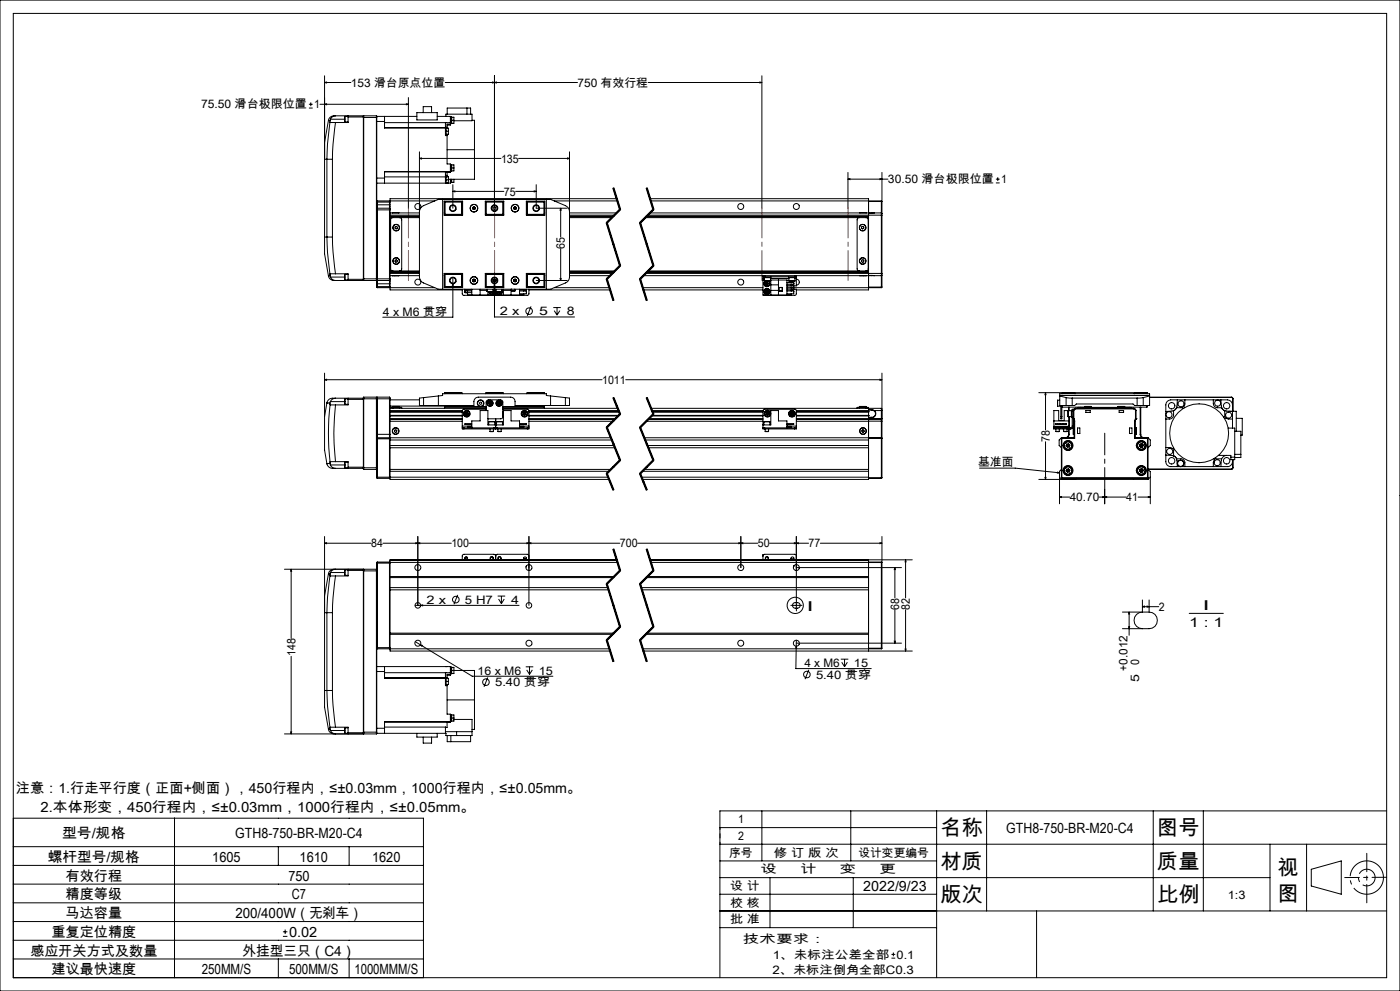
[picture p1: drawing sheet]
<svg xmlns="http://www.w3.org/2000/svg" width="420mm" height="297mm" viewBox="0 0 420 297" stroke-linecap="round" stroke-linejoin="round" font-family="sans-serif">
<g fill="none" stroke="#000" stroke-width=".3">
<path d="M0 0h420v297h-420zM4 4h412v289h-412zM92.7 32.4h1.1M92.7 31.3h1.1M93.2 30.7v1.1M96 31.3h26.5M97.4 24.7l.6-.1v.3zM97.4 22.7v48.3M97.4 24.7h7.9M97.4 31.3l.6-.2v.3zM98.5 36.1l-1.1 6.6v5h.7M98.5 36.1l.5 .1"/>
<path d="M99 36.6l-.8 6.6-.1 4.5M99 36.6l1.6 .1M99 36.2v.4M99.1 35.7l-.1 .5M99.1 35.7h4.3M100.6 34.7h-.3a1.75 1.75 0 0 0-1.8 1.4M100.6 36.7l-.7 6.5-.2 4.5M100.6 34.7l8.4 .1M100.6 34.7l-.8 .2-.7 .8M103.5 34.9v1.6M103.5 34.9h.9M103.5 36.5h.9"/>
<path d="M104.4 34.7v.4M104.4 35.1v1.6h-3.8M104.4 35.1h4.6M109 34.8v.4M109 35.2v48.4M109 35.2h4M109.1 34.7v49.4M109.1 34.7h3.8M109.1 34.7l-.1 .1M112.9 34.7v49.4M112.9 34.7l.1 .5M113 35.2v48.8"/>
<path d="M113 34.9h12.1M113 36.4h2.4M115.4 34.9v1.5M115.4 36.4v2h18.2M115.4 38.2h18.2M115.4 36.8h19.7M121.9 31.1l.6 .2-.6 .1zM122.5 29.2v33.2M125.1 33.8h6.1v2.1h-6.1zM127 33.8v-1.8h2.5v1.8M131.2 34.9h3.9v2.6h-1M133.6 24.7h39.6"/>
<path d="M133.6 38.4v.9M133.6 38.3h.2v2h-.2M133.6 39.3v1.3h.5M133.6 39.3h.1M133.6 38.2v.2M133.6 36.8h.1M133.6 36.8v1.3M133.6 34.9l.2-.7h7.8v2h-5.4M133.6 39.3h.9M133.6 38.1v.1M133.6 38.1h.5M133.8 38.4h.7v.9"/>
<path d="M134.1 38.1v.3M134.2 34.2v-1.8h7v1.8M134.5 39.3v.9h-.7M135.1 37.2h-1v.9M135.1 35.1h1.1v1M135.1 36.1h1.1M135.3 35.1v2M135.5 35.1v1.9l-.4 .1M136.2 36.1v.9h-.7M140.1 32.4v1.8M141.6 36.1h.7v8.8M147.7 24.6l.6 .1-.6 .2z"/>
<path d="M148.3 24.7l.6-.1v.3zM148.3 22.7v39.7M194.5 24.7h34.1M228 24.6l.6 .1-.6 .2zM228.6 22.7v39.7M98.1 47.7h1.6M98.1 47.7v23.3M99.7 47.7v23.3M113 53.4h2.4M115.4 53.4v1.5M115.4 53h18.2M125.8 47.5l.6-.2v.4z"/>
<path d="M125.8 45.5l.1 37.9 .8 1.2 4.8 2.1h33.7l5.1-2.3 .6-1.4v-37.5M125.8 47.5h24.5M132.8 59.8v26.9M133.6 51.5h.1M133.6 51.5v1.1M133.6 53v1.9M133.6 52.9l.9 .1v.9M133.6 52.6v.4M133.6 52.6h.5M133.6 53.9h.9M133.8 52.9v2M134.1 40.2v.4"/>
<path d="M134.1 52.6v.4M134.1 40.6v8.5h1v2.4h-19.7M134.1 54.8v.1M134.1 44.9h8.2M134.5 53.9v.9h-.7M135.1 51.4h-19.7v2M135.1 49.3l.4 .1v1.9h-.4M135.1 51.6h-1v1M135.1 53.7v1.2h-22.1M135.1 50.3h1.1M135.3 49.3v2M135.3 53.7v1"/>
<path d="M135.5 49.4h.7v.9M135.5 53.7v1M135.9 57.4l.6-.2v.3zM135.9 55.3v7.1M135.9 57.4h15.3M136.2 50.3v.9h-.7M136.2 53.7v.9l-1.1 .1M142.3 44.9v8.8h-7.8M154.7 57.4h6.2M155.6 47.5h15.3M160.3 57.2l.6 .2-.6 .1zM160.9 55.3v7.1h9.3"/>
<path d="M163.9 59.8v26.9M170.3 47.3l.6 .2-.6 .2zM183.8 56.4l2 6.4M184 56.4l2 6.4-4 4 4 12.8-4 4 2 6.4M184.2 56.3l1 3.2M185 59.5h-68v3M185.2 59.5l1 3.2zM193.8 56.4l2 6.4M194 56.4l2 6.4-4 4 4 12.8-4 4 2 6.4M194.2 56.3l2 6.4M195 59.5h65.6v5M254.4 53.7l.6-.2v.3z"/>
<path d="M254.4 53.7h12M254.4 51.7v10.7M264 53.5l.6 .2-.6 .1zM264.6 51.7v12.3M298.8 54.8h1.1M298.8 53.7h1.1M299.3 53.1v1.2M97.4 71v5.1l1.1 6.6M97.4 71h.7M98.1 71h1.6M98.1 71l.1 4.6 .8 6.6M99.7 71l.2 4.5 .7 6.6"/>
<path d="M113 60.6h4M113 62.9h4M113 61.4h4M113.2 62.4v21.7M113.2 60.2v2.2M113.2 62.4h3.6M113.2 60.2h3.6M113.2 62.4l-.2 .1M113.2 60.2l-.2 .2M116.8 62.4v21.7M116.8 60.2v2.2M116.8 62.4l.2 .1"/>
<path d="M116.8 60.2l.2 .2M117 62.5v.4M117 62.9v20.7M117 65.2h8.8M117 64.9h8.8M117 63.8h8.8M117 60.2h13.4M117 64.5h8.8M117 64.8h8.8M117.7 63.8h2M117.9 65.2l-.5 .2-.2 .4v14.9l.2 .3 .5 .2M118.5 68l.4-.2 .3 .3v.4l-.4 .1-.3-.2z"/>
<path d="M118.6 78l.4-.1 .2 .2-.1 .4-.4 .1-.2-.3zM119.8 65.2l.5 .2 .2 .4v14.9l-.2 .3-.5 .2M125.8 63.5l.4-1.1 .5-.6 4.8-2h33.7l4.8 2 .5 .6 .4 1.1M133.2 63.8h.1M133.2 60.3h5.6v4.2h-5.6zM133.3 60.6v3.9M133.3 60.6h5.2M133.5 60.4v4M133.5 60.4h5.3M133.5 60.4l-.2 .2M133.5 64.4h5.3M138.5 60.6l.2-.2v4l-.2-.2"/>
<path d="M138.5 64.2h-5.2l.2 .2M138.5 60.6v3.6M141.9 62.6l.3 .2M141.9 62.2v.4M142.2 62l.3 .2M142.2 62l-.3 .2M142.5 62.6l-.3 .2M142.5 62.2v.4M145.6 60.3h5.5v4.2h-5.5zM145.6 60.4h5.5M145.6 64.4h5.5M145.8 60.6v3.6"/>
<path d="M145.8 60.6l-.1-.2v4l.1-.2M145.8 60.6h5M145.8 64.2h5M150.8 60.6l.2-.2v4l-.2-.2M150.8 60.6v3.6M154.2 62.6l.3 .2M154.2 62.2v.4M154.5 62l.3 .2M154.5 62l-.3 .2M154.8 62.6l-.3 .2M154.8 62.2v.4M157.9 60.3h5.5v4.2h-5.5z"/>
<path d="M157.9 60.4h5.3M157.9 64.4h5.3M158.2 60.6v3.6M158.2 60.6l-.2-.2v4l.2-.2M158.2 60.6h5.1M158.2 64.2h5.1l-.1 .2M163.2 60.4v4M163.2 60.4l.1 .2M163.3 60.6v3.9M163.3 63.8h.1M166.3 60.2h18.9M168.2 62.4l.1 .6h-.3z"/>
<path d="M168.2 62.4v8.6M168.2 74.6v9.5M170.9 65.2h12.7M170.9 64.9h13M170.9 63.8h14.1M170.9 64.5h13.4M170.9 64.8h13M181.8 66.8l4 12.9M182.2 66.7l4 12.9M185.9 62.7l-4 4M185.9 79.5l-4 4M186.1 62.9l-4 4"/>
<path d="M186.1 79.8l-4 4M191.8 66.8l4 12.9M192.2 66.7l4 12.9M193.6 65.2h67M193.9 64.9h66.7M194 64.8h66.6M194.3 64.5h70.1M195 63.8h66.5M195.2 60.2h69.2M195.9 62.7l-4 4M195.9 79.5l-4 4M196.1 62.9l-4 4"/>
<path d="M196.1 79.8l-4 4M257.8 65.2l-.5 .2-.2 .4v14.9l.2 .3 .5 .2M257.9 63.8h2M258.5 68l.3-.2 .4 .2-.1 .4-.3 .2-.4-.2zM258.6 77.9h.3l.3 .3-.2 .3-.3 .1-.3-.3zM259.8 65.2l.5 .2 .2 .4v14.9l-.2 .3-.5 .2M260.6 64.5v17.4M260.6 60.4h3.8M261.5 63.9h-.9v.6M261.5 63.8h.8M261.5 63.8v.1M262.3 63.8l-.8 .1"/>
<path d="M262.3 63.8h2.1M264.4 64.5h.2M264.4 63.8v.7M264.4 63.8l.2 .2M264.4 60.2l.2 .2h-.2M264.4 60.2v.2M264.4 60.4v3.4M264.4 64.5v17.4M264.6 64v.5M264.6 64.5v17.4M98.5 82.7a1.8 1.8 0 0 0 2.1 1.4M99 82.2v.4"/>
<path d="M99 82.6l.1 .4M99 82.6l-.5 .1M99.1 83l.7 .9 .8 .2M99.1 83h4.3M100.6 82.1l-1.6 .1M100.6 82.1h3.8v1.6M103.5 82.2v1.7M103.5 82.2h.9M103.5 83.9h.9M104.4 83.7v.4M104.4 83.7h4.6M109 84l-8.4 .1"/>
<path d="M109 83.6v.4M109 83.6h8M109 84l.1 .1M109.1 84.1h3.8M113 84v1.1M113 85.1l.2 1.1M113 84l-.1 .1M113 85.8h4M113 83.9l.2 .2M113 85.1h4M113.2 84.1v2.1M113.2 84.1h3.6"/>
<path d="M113.2 86.2h3.6M116.8 84.1v2.1M117 83.6v.3M117 83.9v3h21.7M117 81.2h8.8M117 81.5h8.8M117 82.6h8.8M117 86.2h13.4M117 81.9h8.8M117 81.6h8.8M117 83.9l-.2 .2M117 86l-.2 .2"/>
<path d="M117.7 82.6h2M133.2 82.6h.1M133.2 81.9h5.6v4.2h-5.6zM133.3 81.9v4M133.3 85.9h5.2M133.3 85.9l.2 .1M133.5 82.1v3.9M133.5 86h5.3M133.5 82.1l-.2 .1h5.2M133.5 82.1h5.3M135.9 84.9l.1 .6h-.3zM135.9 83.2v11.9h-21.1"/>
<path d="M138.5 82.2l.2-.1v3.9l-.2-.1M138.5 82.2v3.7M138.7 86.7v1.4l.4 .4 9.3-.1M139.5 86.7v.2h2M139.5 87.2v.5h2M139.5 87.2h2M139.5 87.2v.3M139.6 87.7h.5M140.3 86.9l-.1 .3-.4-.3-.3 .3M140.3 87.7v.7h1.2M141.5 86.7v1.7h14.4v-1.7M141.9 84.2l.3 .3"/>
<path d="M141.9 83.9v.3M142.2 83.7l.3 .2M142.2 83.7l-.3 .2M142.5 84.2l-.3 .3M142.5 83.9v.3M144 86.7v1.7M144 87h2.1M145.6 81.9h5.5v4.2h-5.5zM145.6 86h5.5M145.6 82.1h5.5M145.8 82.2v3.7M145.8 86v.1"/>
<path d="M145.8 82.2l-.1-.1v3.9l.1-.1M145.8 82.2h5M145.8 85.9h5M146.1 87.3l1.8 .1M146.1 87.3h1.8M146.1 86.7v.6M146.4 87.4v1M146.5 86v.1M147.1 87.4v.3M147.1 87.7l.5 .1M147.1 87.7l.4-.3 .1 .4M147.6 87.4l.4 .1"/>
<path d="M147.9 87.4h.1M147.9 86.7v.6M147.9 87.2l.1 .3M148 84.2h.2M148 84.2l.2 .3M148 87.5l-.4 .3M148 84.3l.1 .1M148.1 86.7a.89 .89 0 0 1-.2 1.5 .89 .89 0 0 1-1.3-.8 .91 .91 0 0 0 1.3 .8 .91 .91 0 0 0 .2-1.5M148.2 84.2h.1M148.2 83.6v.6M148.2 83.9h.5M148.3 84.9l.2 .6h-.3z"/>
<path d="M148.3 83.2v11.8h24.1M148.7 83.8v.5M148.7 86.7v1.7M148.8 87.3v.1M148.8 86.7v.6M148.8 87.4h1.8M148.9 87.4a.89 .89 0 0 0 1.2 .8 .89 .89 0 0 0 .5-1.3 .9 .9 0 0 1-.5 1.3 .9 .9 0 0 1-1.2-.8zM149.4 87.4v.3M149.4 87.7l.5 .1M149.8 87.4l-.4 .3M149.9 87.4v.4M149.9 87.4l.4 .2"/>
<path d="M150.2 86v.1M150.3 87.4v.2M150.3 87.6l-.4 .2M150.6 87.4h.1M150.6 86.7v.6M150.8 82.2l.2-.1v4M150.8 82.2v3.7M150.8 86v.1M150.8 85.9l.2 .1M151 86.7v1.7M151 87h2.3M153.3 86.7v1.7"/>
<path d="M153.4 86.7v.5h1.1v-.5M154.2 84.2l.3 .3M154.2 83.9v.3M154.4 86.7v.5M154.5 83.7l.3 .2M154.5 83.7l-.3 .2M154.8 84.2l-.3 .3M154.8 83.9v.3M155.9 87.2h2M157.1 86.9v.3l.4-.3 .4 .3M157.1 88v.4h-1.2M157.9 87.2v.3"/>
<path d="M157.9 81.9h5.5v4.2h-5.5zM157.9 86.7v.2h-2M157.9 87.2v.8h-2M157.9 86h5.3M157.9 82.1h5.3M158.2 82.2v3.7M158.2 82.2l-.2-.1v3.9l.2-.1M158.2 85.9h5.1M158.7 86.7v1.4l-.4 .4-9.4-.1M158.7 86.9h24.3M159.3 91.8l-1.1 2.8M160.9 84.1h9.3"/>
<path d="M163.2 82.1v3.9M163.2 82.1l.1 .1h-5.1M163.3 81.9v4M163.3 82.6h.1M163.3 85.9l-.1 .1M166 92.2h2.2M166.3 93.1l.8 1.3M166.3 86.2h16.5M167.1 92.2v2.2M168 93.1l-.9 1.3M168 83.5h.3l-.1 .6zM170.9 81.2h13.5"/>
<path d="M170.9 81.5h13.2M170.9 82.6h12.1M170.9 81.9h12.8M170.9 81.6h13.1M181.8 83.7l2 6.4M182.2 83.6l2 6.4M191.8 83.7l2 6.4M192.2 83.6l2 6.4M192.8 86.2h36.1M193 86.9h35.9M193 82.6h35.9M193.7 81.9h70.7"/>
<path d="M194.1 81.6h66.5M194.1 81.5h66.5M194.4 81.2h66.2M228.9 83h.5M228.9 83v.5M228.9 82.6v.4M228.9 83.5v4.9h7.2v-4.5h-5M228.9 83.9h.4M228.9 83.5h.4M228.9 82.6h.5M229.2 83v.2h2v-.2M229.3 84.2h.1"/>
<path d="M229.3 84.2h1.8M229.3 83.2v1M229.4 84.2h1.7M229.4 82.6v.4M229.4 82.6h9M229.4 83h9M229.6 85.1l.2 .4M229.6 87.1l.1 .5M229.6 87.1l.5 .2M229.7 84.2l-.5 .9M229.7 87.6l.4 .2M229.8 84.6h.5"/>
<path d="M229.8 84.6l-.2 .5M229.8 84.6l.3 .4M230 86.9l-.4 .2M230 86.9l.5 .2M230 86.9l.1 .9M230.1 87.3l-.4 .3M230.1 87.3l.4 .3M230.1 85l-.5 .1M230.1 85l-.3 .5M230.1 85l.2 .4M230.3 84.6l.3 .4M230.3 84.6l-.2 .4"/>
<path d="M230.3 85.4l-.5 .1M230.4 84.2a.87 .87 0 0 1 .2 1.5 .87 .87 0 0 1-1.4-.6M230.5 84.2a.91 .91 0 0 1 .1 1.6 .91 .91 0 0 1-1.4-.7M230.5 87.1v.5M230.5 87.1l-.4 .2M230.5 87.6l-.4 .2M230.6 85l-.3 .4M230.6 85h-.5M231.1 83.2v1M231.1 83.5h5.6M231.2 83.9v4.5M231.2 85.4h2.3"/>
<path d="M231.2 87h2.3M233.5 83.9v4.5M233.6 86.1h1.1v1.1h-1.1zM233.7 86.2v1M236.1 84.7h2v.5M236.1 85.5h2v.5h-2M236.1 86.4h2v.5h-2M236.1 87.2h2M236.1 85.2h2M236.1 84h.6M236.6 83v.2h2v-.2M236.7 84.2h.1"/>
<path d="M236.7 84.2h1.8M236.7 83.2v1M237.3 86.9v.3l.4-.3 .4 .3M237.3 84.2v.5M237.3 86v.4M237.3 88v.4h-1.2M237.3 86.2h27.1M237.5 84.7h.4M238.1 85.2a.41 .41 0 0 1-.4 .2 .41 .41 0 0 1-.4-.2v.3M238.1 84.9v.2M238.1 87.2v.3M238.1 86.7h.8v1.4l-.4 .4-9.3-.1"/>
<path d="M238.1 87.2v.8h-2M238.1 85l.1 .1M238.4 83h.5M238.4 82.6h.5M238.4 82.6v.4M238.5 83.2v1M238.5 83.5h.4M238.9 83.6a.9 .9 0 0 1 .9 .9 .9 .9 0 0 1-.9 .9M238.9 83v.5M238.9 82.6v.4M238.9 83.5v2.2h-.8M238.9 82.6h22.6"/>
<path d="M257.9 82.6h.1M258 82.7h1.9M259.9 82.7h.1M260.6 81.9v5h-21.7M260.6 81.9v.6h.9M260.6 86h3.8M261.5 82.5l2.9 .1M261.5 82.6h.8M261.5 82.5v.1M264.4 81.9h.2M264.4 81.9v.7M264.4 86h.2"/>
<path d="M264.4 86v.2M264.4 82.6v3.4M264.6 81.9v.5M264.6 82.4l-.2 .2M264.6 86l-.2 .2M264.6 82.4v3.6M97.4 113.8l.6-.1v.3zM97.4 111.8v13M97.4 113.8h83.2M100.6 119.3h-.2a1.92 1.92 0 0 0-2.3 1.4M100.6 119.3a1.71 1.71 0 0 0-1.5 1.1M100.6 119.3h8.4"/>
<path d="M103.5 119.5l-.1 .9M103.5 119.5v1.7M103.5 119.5h.9M104.4 119.3v.4M104.4 119.7h4.6M104.4 119.7v1.7h-3.8M109 119.5h8M109 119.7v20.3M109.1 119l-.1 .7M109.1 119v21.7M109.1 119h3.8M112.9 119v21.7"/>
<path d="M112.9 119l.1 12.3M113.2 119v12.2M113.2 119h3.6M113.2 119l-.2 .2M116.8 119v12.2M116.8 119l.2 .5M117 119.8h8.8M117 119.5v10.7M127.1 119.2l-1.3 .1v2.2h1.3M127.1 119.2v2.3M127.1 119.2l5.7-.7v-.5h31.1v.5l5.7 .7M131.5 118.7v2.8"/>
<path d="M133.4 117.9h5.3M133.4 117.9v.1M133.5 117.7h5l.2 .2M133.5 117.7v.3M133.5 117.7l-.1 .2M138.7 117.9v.1M145.7 117.9l.1-.2h5l.2 .2M145.7 117.9h5.3M145.7 117.9v.1M151 117.9v.1M158 117.9h5.3M158 117.9v.1"/>
<path d="M163.2 117.7h-5l-.2 .2M163.2 117.7v.3M163.2 117.7l.1 .2M163.3 117.9v.1M165.2 118.7v2.8M169.6 119.2l1.3 .1v2.2h-1.3M169.6 119.2v2.3M183.9 119.3l2 4.9M184 119.2l2 4.9-4 4 4 9.8-4 4 2 4.9M184.2 119.1l1 2.5M187.7 113.8h76.9M193.9 119.3l2 4.9"/>
<path d="M194 119.2l2 4.9-4 4 4 9.8-4 4 2 4.9M194.2 119.1l2 4.9M264 113.7l.6 .1-.6 .2zM264.6 111.8v13.7M313.7 117.7l.1 .6h-.3zM313.7 117.7v11.2M317.3 119.9v1.8M317.3 119.9h.6M317.9 118.5h27M317.9 118.7l1.9 .5M318.6 117.9h4M318.6 117.9v.1"/>
<path d="M318.6 117.9l.1-.2v.3M319.8 119.2l1.9 .1M319.8 119.2v2.3M321.7 119.3h19.4M321.7 119.3v2.2M322.6 117.9l-.2-.2v.3M322.6 117.9v.1M340.3 117.9h3.9M340.3 117.9l.1-.2v.3M340.3 117.9v.1M341.1 119.3v2.2M343 119.2l-1.9 .1"/>
<path d="M343 119.2v2.3M344.1 117.7h-32.5M344.1 117.7v.3M344.1 117.7l.1 .2M344.2 117.9v.1M344.9 119h24.5M344.9 119.1h24.5M344.9 118.7l-1.9 .5M353.2 119.8l-.2 2.4M355.5 119.8v1.4l-.4 .6 .2 .4M364 119.8v1.2a1.21 1.21 0 0 0 1.2 1.2h1.3M365.1 119.8h-13.9a1.51 1.51 0 0 0-1.5 1.6v2.7"/>
<path d="M365.4 119.8h2.8a1.57 1.57 0 0 1 1.5 1.6v6.9M366.3 119.8l.2 2.4M369.4 119l.5 .5M369.4 119.1l.4 .4M369.4 119v.1M369.8 119.5h.1M369.8 119.5v3.8M369.9 119.5v3.8M97.4 124.8v10.1l.7 4.1M98.1 139a2.06 2.06 0 0 0 2.5 1.4M98.1 120.7h.1M98.1 120.7l.9 .1"/>
<path d="M98.1 120.7l-.7 4.1M98.1 139h.1M99 120.8v.4M99 138.8l.1 .5M99 138.8l-.9 .2M99 121.2l1.6 .2M99 121.2a75.3 75.3 0 0 0 0 17.3M99 138.5v.3M99.1 120.4l-.1 .4M99.1 139.3l.7 .9 .8 .2M99.1 120.4h4.3M99.1 139.3h4.3"/>
<path d="M100.6 121.4a73.4 73.4 0 0 0 0 17M100.6 138.4l-1.6 .1M100.6 138.4h3.8v1.6M103.4 139.3l.1 .9M103.4 120.4l.1 .8M103.5 138.5l-.1 .8M103.5 138.5v1.7M103.5 138.5h.9M103.5 121.2h.9M113 131.3l.2 12.1M113 131.6h4M113 130.2h4"/>
<path d="M113.2 131.2h3.6M113.2 131.2v12.2M113.2 131.2l-.2 .1M116.8 131.2v12.2M116.8 131.2l.2 .1M117 130.2v1M117 131.2v12.5h65.7M117 133.5h67.2M117 134.2h67.5M117 131.9h66.5M117 131.2h66.2M117 122.4h28.8"/>
<path d="M117 123.4h21.7M117 124.6h21.7M117 123.5h21.7M117 124.5h21.7M117 123h21.7M117 125.5h21.7M117 126.3h21.7M117 123.3h21.7M117 125.7h21.7M117 121.7h16.4M117.9 121.9h1.9M117.9 122.1h2.6v.3"/>
<path d="M117.9 122.1h-.7v.3M117.9 121.9v.5M117.9 122.1h1.9M118.4 128.9l.4-.1 .3 .3-.1 .4-.4 .1-.3-.3zM119.8 121.9v.5M127.1 121.5h15.1v-1.1a1.33 1.33 0 0 1 1.3-1.4h9.7a1.33 1.33 0 0 1 1.3 1.4v1.1h15.1M133.4 121.5v.9M133.5 121.8l-.1 .2h12.4M133.5 121.5v.3M133.5 121.8h12.3M138.7 128.2v.3h.5M138.7 128.2h.5"/>
<path d="M138.7 127.7v.5M138.7 127.7h2.8M139.2 128.2h9M139.2 128.5h9M139.2 128.2v.3M139.5 124.1l.4 .4M139.7 123.6l-.2 .5M139.7 123.6l.3 .4M140 124l-.1 .5M140 124l.4 .4M140.2 123.5l-.5 .1M140.2 123.5l.3 .4"/>
<path d="M140.2 123.5l-.2 .5M140.4 124.4l-.5 .1M140.5 123.9l-.1 .5M140.5 123.9l-1 .2M141.5 128.2v-2.1h2.5v-3.1h2.4v4.3h4.6v-4.3h2.3v3.1h2.6v2.1M141.5 127.8h-1.2v.2h1.2M141.5 127h-2l2 .1M145.8 122.7h-6.9l-.2 .3v4.7M145.8 123v-2.5l.5-.6 3.9-.1 .6 .5v4.7l-.1 .3-.4 .2h-3.9M146.5 120.9h.5M146.5 120.9l.3 .4M146.6 126.4h.1"/>
<path d="M146.6 126.4h1.8M146.6 126.4v.9M146.8 120.4l-.3 .5M146.8 120.4l.2 .5M146.8 121.3h.5M147 129.3h1M147 128.5v.8M147 120.9l-.2 .4M147 120.9l.3 .4M147.2 120.4l.3 .4M147.2 120.4h-.4M147.2 120.4l-.2 .5"/>
<path d="M147.5 120.8l-.2 .5M147.5 120.8l-.5 .1M148 128.5v.8M148.2 128.2h1M148.2 128.5h.5M148.2 128.2v.3M148.4 126.4v.9M148.7 128.5h.5M148.7 125.5v3M149 126.4h.1M148.9 126.4h1.8M148.9 126.4v.9"/>
<path d="M149 126.4h1.7M149.2 128.2h9M149.2 128.5h9M149.2 128.2v.3M149.2 120.9l.2 .4M149.2 120.9h.5M149.4 129.3h1M149.4 128.5v.8M149.4 120.4l-.2 .5M149.4 120.4l.6 .9M149.4 121.3h.6M149.7 120.9l-.3 .4"/>
<path d="M149.9 120.4l.3 .4M149.9 120.4h-.5M149.9 120.4l-.2 .5M150.2 120.8l-.2 .5M150.2 120.8l-.5 .1M150.4 128.5v.8M150.7 126.4v.9M150.8 123.4l.2 .5-.2 .6M150.8 122.7h7.7l.2 .3v4.7M150.8 123.6v.7M150.8 123.8v.4M150.8 122.4h34.5"/>
<path d="M150.8 121.8h12.4M155.9 127.8h1.2v.2h-1.2M155.9 127h2l-2 .1M155.9 127.7h2.8M156.9 123.8l.1 .5M156.9 123.8l.4 .2M157 124.3l.4 .2M157.3 123.5l-.4 .3M157.3 123.5l.5 .2M157.3 123.5v.5M157.3 124l-.3 .3M157.3 124l.1 .5"/>
<path d="M157.3 124l.5 .2M157.8 123.7v.5M157.8 123.7l-.5 .3M157.8 124.2l-.4 .3M158.2 128.2h.5M158.2 128.2v.3M158.7 128.2v.3h-.5M158.7 127.7v.5M158.7 123.4h27M158.7 124.6h26.9M158.7 123.5h27M158.7 124.5h26.9"/>
<path d="M158.7 123h26.9M158.7 125.5h25.9M158.7 126.3h25.2M158.7 123.3h27M158.7 124.6h26.8M158.7 125.7h25.7M163.2 121.8l.1 .2h-12.5M163.2 121.5v.3M163.3 121.5v.9M181.9 128.2l4 9.8M182.2 128l4 9.9M185.2 121.6l1 2.4z"/>
<path d="M185.9 124l-4 4M185.9 137.8l-4 4M186.1 124.2l-4 4M186.1 138.1l-4 4M191.9 128.2l4 9.8M192.2 128l4 9.9M193.3 131.2h71.1M193.5 131.9h67.1M193.9 126.3h35M194.2 133.5h66.4M194.5 125.7h34.4M194.5 134.2h66.1"/>
<path d="M194.6 125.5h34.3M195.3 122.4h69.1M195.5 124.6h33.4M195.6 123h33.3M195.7 124.5h33.2M195.7 123.3h33.2M195.7 123.4h33.2M195.8 123.5h33.1M195.9 124l-4 4M195.9 137.8l-4 4M196.1 124.2l-4 4M196.1 138.1l-4 4"/>
<path d="M228.9 128.2h.5M228.9 127.3h2.3v-4.3h2.3v3.1h2.6v2.1M229.2 126.4h.1M229.2 126.4h1.8M229.2 126.4v.9M229.4 128.2v.3M229.4 128.2h9M229.4 128.5h9M229.6 129.3h1M229.6 128.5v.8M229.8 124.2l.4 .3M229.8 123.7v.5"/>
<path d="M229.8 123.7l.4 .3M230.2 124l-.4 .2M230.2 124v.5M230.2 124l.4 .3M230.3 123.5l-.5 .2M230.3 123.5l.4 .3M230.3 123.5l-.1 .5M230.6 128.5v.8M230.6 124.3l-.4 .2M230.7 123.8l-.1 .5M230.7 123.8l-.5 .2M231 126.4v.9"/>
<path d="M236.1 127.8h1.2v.2h-1.2M236.1 127h2l-2 .1M236.1 127.7h2.8M237.1 123.8v.5M237.1 123.8l.5 .2M237.1 124.3l.5 .2M237.5 123.5l-.4 .3M237.5 123.5l.5 .2M237.5 123.5l.1 .5M237.6 124v.5M237.6 124l.4 .2M238 123.7v.5"/>
<path d="M238 123.7l-.9 .6M238 124.2l-.4 .3M238.4 128.2h.5M238.4 128.2v.3M238.9 123.3l21.7 .1M238.9 127.7v-4.7l-.2-.3h-9.4l-.4 .5v5.3h.5M238.9 128.2v.3h-.5M238.9 127.7v.5M238.9 123.4h21.7M238.9 124.6h21.7M238.9 123.5h21.7M238.9 124.5h21.7"/>
<path d="M238.9 123h21.7M238.9 125.5h25.5M238.9 125.7h21.7M257.1 122.4v-.3h3.4v.3M257.8 121.9h2M257.8 121.9v.5M257.8 122.1h2M258.7 128.8l.4 .1 .2 .3-.2 .3h-.4l-.2-.4zM259.8 121.9v.5M260.6 124.6h-21.7M260.6 123v2.7M260.6 125.7v18h-67.9"/>
<path d="M260.6 123.4h.1M260.6 124.6h.1M260.6 131.3h3.8M260.6 125.2h.9M260.6 125.1h.9M260.6 125.7h3.8M260.6 122.9h.9M261.5 122.8h-.9v-.4v.6M261.5 122.9l.7 .2M261.5 122.8l.8 .2M261.5 122.8v.1M261.5 125.1v.1"/>
<path d="M262.2 123.1a1.07 1.07 0 0 1 .4 1.2 1.07 1.07 0 0 1-1.1 .8M262.3 123a1.18 1.18 0 0 1 .4 1.4 1.18 1.18 0 0 1-1.2 .8M262.3 123h2.1M262.3 123l-.1 .1M264.4 131.2v.1M264.4 131.2l.2 .1h-.2M264.4 122.4v.6M264.4 122.4l.2 .2v.4h-.2M264.4 125.5h.2M264.4 125.5v.2M264.4 126.2h.2M264.4 125.7v.5"/>
<path d="M264.4 123v2.5M264.4 126.2v5M264.4 131.3v11.9M264.4 126.2l-25.5 .1M264.6 125.6l-.2 .1M264.6 125.5v.1M264.6 125.6v.6M264.6 126.2v17M313.7 132.4v11.3M316.1 128.2h.5M316.2 126.1h4.5M316.3 127.8h4.3v.2h-4.3z"/>
<path d="M316.6 127l.8 .1zM316.6 128.2h4.6M316.6 128.5h1.3M316.6 128.2v.3M316.8 129.3h1M316.8 128.5v.8M317.3 121.7h.9M317.7 127l.6 .1zM317.8 128.5v.8M317.9 128.5h1M317.9 128.2v.3M318.2 124.8v.7h.4v-.7"/>
<path d="M318.2 124.8h.4M318.2 121.5v3.3M318.4 131.3h.2M318.4 131.3v11.9M318.6 131.3h3.8M318.6 121.5v3.3M318.6 131.3v11.9M318.6 121.8l.1 .2M318.6 127l.5 .1zM318.7 122h6.7M318.7 121.5v.5M318.9 128.5h2.3"/>
<path d="M318.9 128.2v.3M319.1 129.3h1M319.1 128.5v.8M319.4 127l.6 .1zM319.8 121.5h1.9M319.8 121.5h-1.9v-3.5h27v3.5h-1.9M319.8 133.7l.5 .4M320 133.1l-.2 .6M320 133.1l.4 .4M320.1 128.5v.8M320.4 123.1v1.8zM320.4 124.8h.1"/>
<path d="M320.4 133.5l-.1 .6M320.4 133.5l.4 .4M320.4 124.9h1M320.6 130.2a1.02 1.02 0 0 1-1 1M320.6 130.2h.1M320.6 133l-.6 .1M320.6 133l.4 .4M320.6 133l-.2 .5M320.6 122v1M320.6 128.5v1.7M320.7 123v.1M320.7 124.9v3.3"/>
<path d="M320.7 130.2l-.5 1M320.7 122v1.1M320.7 128.5v1.7M320.8 133.9l-.5 .2M321 133.4l-.2 .5M321 133.4l-1.2 .3M321.2 128.2v.3M321.4 123.1l-2.1-.1v3h-1.7v-3h-1.4l-.1 5.5h.5M321.7 123h-.3v2h.3M321.7 127.7l-.5 .5M321.7 127.7h.3M321.7 121.5h.7l.5-.4h17l.5 .4h.7"/>
<path d="M321.7 123.2h.3M321.7 123.2v4.5M322 128.2v2M322 128.2h.1M322 125.5l.2 .8M322 125.5h.1M322 127.7a.84 .84 0 0 1-.8 .8M322 123v-.3h-.3v.5M322 125.5h.2M322 123h.2M322 125.5l.1 .2M322 130.2h.2"/>
<path d="M322 128.2h.2M322 123v4.7M322.1 125.7l.1 .5M322.2 125.5v.1M322.2 123v2.5M322.2 128.2h.1M322.2 125.6l.2 .6M322.2 125.6l-.1 .1M322.2 128.2v2M322.2 130.1v.1M322.2 126.2h.2M322.2 131.2l.2 .1"/>
<path d="M322.2 131.2h-3.8l-.7 .7v1.6l.7 .7M322.2 126.2v5M322.4 126.2v5.1M322.7 122.4v.2M322.7 122.6l-.5 .4M322.7 122.4l-.4 .1-.3 .5M322.7 122.4h17.4M322.7 122.6h17.4M323.3 128.3h.7v1.6h-.7zM324.1 122.1h-.7v.3M324.1 122.1h14.6M324.1 122.1v.3"/>
<path d="M325.4 121.9h2M325.4 121.9v.1M325.4 122h2M325.8 123h1.3v.6h-1.3zM327.4 122l-.1 .1M327.4 121.9v.1M335.4 121.9h2M335.4 122l.1 .1M335.4 122h2M335.4 121.9v.1M335.7 123h1.4v.6h-1.4zM337.4 122v.1"/>
<path d="M337.4 122h6.7M337.4 121.9v.2M338.7 122.1h.7v.3M338.7 122.1v.3M338.8 128.3h.8v1.6h-.8zM340.1 122.6l.5 .4M340.1 122.4v.2M340.1 122.4l.5 .2 .2 .4M340.4 126.2h.2M340.4 131.3h3.8M340.4 126.2v5.1M340.6 130.1v.1"/>
<path d="M340.6 131.2l-.2 .1M340.6 131.2h3.8l.7 .7v1.6l-.7 .7M340.6 126.2v5M340.6 128.2h.1M340.6 125.6l.1 .1M340.6 125.6l-.2 .6M340.6 128.2v2M340.6 130.2h.2M340.6 128.2h.2M340.6 125.5v.1M340.6 125.5h.2M340.6 123h.2"/>
<path d="M340.6 123v2.5M340.7 125.7l-.1 .5M340.8 128.2v2M340.8 125.5h.1M340.8 125.5l-.2 .8M340.8 125.5l-.1 .2M340.8 123v2.5M341.1 121.5h1.9M341.8 133.7l.4 .4M342 133.1l-.2 .6M342 133.1l.8 .8M342.1 130.2l.2 .6 .4 .4"/>
<path d="M342.1 130.2h.1M342.1 122v8.2M342.2 130.2a1.09 1.09 0 0 0 1.1 1M342.2 122v8.2M342.6 133l.4 .4M342.6 133l-.6 .1M342.6 133l-.4 1.1M342.8 133.9l-.6 .2M343 133.4l-.2 .5M343 133.4l-1.2 .3M344.1 121.5v.5M344.2 131.3h.2"/>
<path d="M344.2 121.5l-.1 .5M344.2 131.3v11.9M344.4 131.3v11.9M349.7 134.1l1.7 .1 .4 .3 .3-.2M349.7 124.5v13.9a1.45 1.45 0 0 0 1.5 1.4h2.8M349.7 136.4l2.4 .2M352 136.6a2.91 2.91 0 0 1 1.2 3v.2M352.1 123.1v1.3a1.21 1.21 0 0 1-1.2 1.2h-1.2M352.1 136.6l.9 .9h1.3a1.14 1.14 0 0 1 1.2 1.2v1.1M352.1 123.1l-2.4 .2M352.4 134.7l-.3 .2v1.7M352.4 122.9l-.3 .2"/>
<path d="M353 122.2l-.9 .9M353 122.2h1.7l.2 .2M353 122.2l-.2 .3M364.1 137.5l.2 .3-.3 .8v1.2M364.6 137.2l.1 .3h1.8M366.5 137.5l-.2 2.3M366.5 122.2l.9 .9M366.5 122.2l.2 .4M367.1 122.9l.3 .2M367.4 125.4l.3-.2 .6 .4h1.4M367.4 123.1v1.7l-.3 .2M367.4 123.1l2.3 .2"/>
<path d="M368 136.5a1.64 1.64 0 0 0-1.5 1M368.4 128.3h2v9.5h-1.1v-1.3h-3.7M368.7 123.3h2.2v6M369.3 137h1.1M369.7 137.8a1.63 1.63 0 0 1-1.5 2h-13.9M369.8 137.8v2.4M369.9 137.8v2.4M370.4 129.3h1.9v7.8h-1.9M370.4 136.2h1.9M370.9 125.4h1.8v5h-.4M100.6 140.4h8.4M103.5 140.2h.9"/>
<path d="M104.4 140v.4M104.4 140h4.6M109 140l.1 .7M109 140.2h4M109.1 140.7h3.8M113 142.9h4M113 140.6l-.1 .1M113.2 143.4h3.6M117 143h65.4M117 141.2h65.7M117 140.7h66.3M117 143.2l-.2 .2"/>
<path d="M181.9 142l2 4.9M182.2 141.9l2 4.9M191.9 142l2 4.9M192.2 141.9l2 4.9M192.4 143h68.2M192.7 141.2h67.9M193.3 140.7h67.3M260.6 143.2h3.8M260.6 143.4h3.8M264.4 143.2v.2M264.4 143.2h.2M264.6 143.2l-.2 .2"/>
<path d="M293.9 140.3h10.7l13.3 1.4M313.5 143.1h.3l-.1 .6zM317.3 141.5l.6 .2-.7 .1zM317.9 149l.6-.2v.3zM317.9 149h3M317.9 143l.6 .7M318.4 143.2h.2M318.4 143.2l.2 .2M318.4 140.7l-.5 .5v9.8M318.6 143.2v.2M318.6 143.2h25.6M318.6 143.4h25.6"/>
<path d="M319.8 141.1l.5 .5M320 140.6l-.2 .5M320 140.6l.8 .8M320.4 141l-.6 .1M320.4 141l-.1 .6M320.6 140.5l.4 .4M320.6 140.5l-.6 .1M320.6 140.5l-.2 .5M320.8 141.4l-.5 .2M321 140.9l-.2 .5M321 140.9l-.6 .1M323.1 143.4l-.4 .3"/>
<path d="M329.7 149h8.2M330.8 148.8l.6 .2-.6 .1zM331.4 149l.6-.2v.3zM331.4 146.6v4.4M339.7 143.4l.4 .3M341.4 149h3.7M341.8 141.1l.4 .5M342 140.6l-.2 .5M342 140.6l.4 .4M342.4 141l-.2 .6M342.4 141l.4 .4M342.4 141l-.6 .1"/>
<path d="M342.6 140.5l.4 .4M342.6 140.5l-.6 .1M342.6 140.5l-.2 .5M342.8 141.4l-.6 .2M343 140.9l-.2 .5M343 140.9l-.6 .1M344.2 143.2h.2M344.2 143.2v.2M344.4 143.2l-.2 .2M344.4 140.6h25M344.5 148.8l.6 .2-.6 .1zM345.1 143l-.7 .7h-32.8"/>
<path d="M369.4 140.7h-25l.7 .7v9.6M369.4 140.6v.1M369.8 140.2l-.4 .4M369.8 140.2h.1M369.9 140.2l-.5 .5M87.3 170.6l.2 .6h-.3zM87.3 170.6v20.8M97.4 162.8l.6-.1v.2zM97.4 160.8v46.1M97.4 162.8h13.9M98.5 172l-1.1 6.6v5h.7M98.5 172h.5"/>
<path d="M99 172.5l-.8 6.6-.1 4.5M99 172.5l1.6 .1M99 172v.5M99.1 171.6a1.68 1.68 0 0 1 1.5-1h-.3a1.66 1.66 0 0 0-1.8 1.4M99.1 171.6l-.1 .4M99.1 171.6h4.3M100.6 172.6l-.7 6.5-.2 4.5M103.5 170.8v1.6M103.5 170.8h.9M103.5 172.4h.9M104.4 170.6v.4M104.4 171v1.6h-3.8"/>
<path d="M104.4 171h4.6M109 170.6v.1M109 170.7v49.1M109 170.7v.4M109 171.1v48.3M109 171.1h4M112.9 170.6v49.4M112.9 170.6h-27.6M112.9 170.6l.1 .1M113 168.8h4M113.2 168.4l-.2 51M113.2 168.4v26"/>
<path d="M113.2 168.4h3.6M116.8 168.4v26M116.8 168.4l.2 .2M117 172.8h67.3M117 173.1h66.9M117 168.6h68.2M117 167.9h68M117 176.8h65.6M124.7 162.7l.6 .1-.6 .1zM125.3 162.8l.6-.1v.2zM125.3 160.8v20.6M135.4 162.8h-20.5"/>
<path d="M137.3 178.3l-1.1 2.8M139.5 167.2v.2M139.5 167.5h.7M139.6 167h.5M140.3 167.2v.2M147.3 167.8a.5 .5 0 0 1-.2-.8 .5 .5 0 0 1 .8 0 .5 .5 0 0 1-.2 .8M148.4 166.2h.5M148.7 166.2v1.6M149.3 178.6h2.3M149.6 179.5l.8 1.4M149.7 167.8a.5 .5 0 0 1-.2-.8 .5 .5 0 0 1 .8 0 .5 .5 0 0 1-.3 .8M150.4 178.6v2.3"/>
<path d="M151.3 179.5l-.9 1.4M157.1 167.2v.2M157.1 167.5h.8M157.9 167.2v.2M157.9 169.6v.2M157.9 169.6l-.1 .3M158.1 162.7l.6 .1-.6 .1zM158.7 162.8l.6-.1v.2zM158.7 160.8v20.6M158.7 166.6l-.5-.5h-9l-.5 .5-.5-.5h-9l-.5 .4v1.3M181.8 175.1l4 12.8M182.2 174.9l4 12.9"/>
<path d="M182.4 176.1h-65.4M183.8 164.6l2 6.5M184 164.6l2 6.4-4 4 4 12.8-4 4 2 6.5M184.2 164.5l1 3.2M185 167.8h-68v27.3h66M185.2 167.7l1 3.2zM185.9 170.9l-4 4M185.9 162.8h-45.2M186.1 171.1l-4 4M191.3 162.8h36M191.8 175.1l4 12.8M192.2 174.9l4 12.9"/>
<path d="M192.3 176.1h68.3M192.5 176.8h68.1M193.8 164.6l2 6.5M193.9 173.1h66.7M194 164.6l2 6.4-4 4 4 12.8-4 4 2 6.5M194.2 164.5l2 6.4M194.2 172.8h66.4M195 167.8h78.7M195 167.9h65.6M195.2 168.6h65.4M195.9 170.9l-4 4M196.1 171.1l-4 4"/>
<path d="M221.7 162.7l.5 .1-.5 .1zM222.2 160.8v9.3M222.2 162.8l.6-.1v.2zM228.9 166.6l.5-.5h9l.5 .5M229.2 166.2h-.3v1.6M229.9 167.8a.5 .5 0 0 1-.2-.8 .5 .5 0 0 1 .8 0 .5 .5 0 0 1-.2 .8M230.9 162.8h11.7M237.3 167.2v.2M237.3 167.5h.8M238.1 167.2v.2M238.1 169.6v.2M238.2 169.6l-.2 .3"/>
<path d="M238.3 162.7l.6 .1-.6 .1zM238.9 170.1h31.5M238.9 160.8v19M238.9 162.8l.6-.1v.2zM246.1 162.8h18.5M260.6 167.8v27.3M260.6 168.6h3.8M260.6 168.4h3.8M264 162.7l.6 .1-.6 .1zM264.4 168.4l.2 .2h-.2M264.4 168.4v.2M264.4 168.6v25.7"/>
<path d="M264.6 160.8v33.5M268.5 170.1l.1 .6h-.3zM268.5 170.1v9.1M271.7 167.8l.1 .6h-.3zM271.7 167.8v11.4M342.7 179.8v3.6a2.49 2.49 0 0 0-2.5 2.5 2.49 2.49 0 0 0 2.5 2.5M344.7 179.8v3.6M87.3 196.7v23.3M98.1 183.6h1.6M98.1 183.6v23.3M99.7 183.6v23.3M113 199.8h2.4"/>
<path d="M113 194h4M113 194.3l.2 .1M113.2 194.4h3.6M115.4 199.8v1.5M115.4 199.8h19.7v2.6h-1M117 194.4h65.8M117 190.1h66.8M117 189.8h67.1M117 194.3l-.2 .1M124.5 181.4h31.2M124.6 192.3l1.5 .9M126.1 193.2l.6 .2-.2 .3z"/>
<path d="M126.1 193.2l15.6 9.5h24.2M126.2 181.4l.6-.1v.3zM133.6 199.8h.2M133.8 199.8h.1M135.1 200h.4v1.9h-.4M135.3 200v1.9M157.7 199.8h2.3M158.9 199.8v2.3M181.8 191.9l2 6.4M182.2 191.8l2 6.4M185.9 187.7l-4 4M186.1 188l-4 4"/>
<path d="M191.8 191.9l2 6.4M192.2 191.8l2 6.4M192.8 194.4h71.6M193 195.1h80.7M193.7 190.1h66.9M194.1 189.8h66.5M195.9 187.7l-4 4M196.1 188l-4 4M238 180.8l1.2-.2a.83 .83 0 0 1 .9 .8 .83 .83 0 0 1-.9 .9h-.6a.85 .85 0 0 1-.8-.5 .85 .85 0 0 1 .2-1zM238.1 181.4h1.6M238.9 193.7l.1 .6h-.3zM238.9 193.7l-.1 6.7h22.6"/>
<path d="M238.9 192.8h31.5M238.9 180.6v1.7M238.9 191.9v1.8M252.2 197.6h2.3M252.5 198.5l.9 1.3M253.4 197.6v2.2M254.2 198.5l-.8 1.3M260.6 194.3h3.8M264.4 194.3v.1M264.4 194.3h.2M264.6 194.3l-.2 .1M268.3 192.2h.3l-.1 .6z"/>
<path d="M268.5 182.7v10.1M271.5 194.5h.3l-.1 .6zM271.7 182.7v12.4M336.7 183.4h8M338.6 187.8h.3l-.2 .6zM338.7 183.4l.2 .6h-.3zM338.7 183.4v7M342.7 181.8l.6-.2v.4zM342.7 181.8h4.9M344.1 181.6l.6 .2-.6 .2zM344.7 183.4a2.49 2.49 0 0 1 2.5 2.5 2.49 2.49 0 0 1-2.5 2.5h-8M356.8 183.8h10.2"/>
<path d="M85.3 220h27.6M87.2 219.4h.3l-.2 .6zM97.4 206.9v5l1.1 6.6M97.4 206.9h.7M98.1 206.9l.1 4.6 .8 6.5M98.1 206.9h1.6M98.5 218.5a1.79 1.79 0 0 0 2.1 1.5l-.1-.1a1.59 1.59 0 0 1-1.4-1M99 218v.5M99 218.5l.1 .4M99 218.5h-.5M99.1 218.9h4.3M99.7 206.9l.2 4.5 .7 6.5"/>
<path d="M100.6 217.9l-1.6 .1M100.6 217.9h3.8v1.7M103.5 218.1v1.7M103.5 219.8h.9M103.5 218.1h.9M104.4 219.6v.4M104.4 219.6h4.6M109 219.8v.2M109 219.4v.4M109 219.4h4M113 219.4l-.1 .6M113 201.3h2.4"/>
<path d="M113 218.3h2.4M115.4 201.3v2l18.4-.1v2h-.2M115.4 218.3v1.5M115.4 203.1h18.2M115.4 217.9h18.2M115.4 201.6h19.7M125.1 219.8v1.1h6.1v-1.1M133.6 204.2v1.3h.5M133.6 203.1v1.1M133.6 201.6h.1M133.6 201.6v1.5M133.6 201.6v.1"/>
<path d="M133.6 217.9v1.9M133.6 204.2h.9M133.6 219.3h8M133.6 203h.5M133.8 203.3h.7v.9M134.1 205.1v.4M134.1 203v.3M134.1 205.5v8.5h1v2.3M134.1 209.8h8.2M134.5 204.2v.9h-.7M135.1 216.3l-19.7 .1M135.1 214.2h.4v2h-.2"/>
<path d="M135.1 200.9h7.2v8.9M135.1 216.5h-1v1.5l-.5-.1M135.1 202.1h-1v.9M135.1 216.3h-19.7v2M135.1 215.2h1.1M135.3 214.2v2h-.2M135.5 214.3h.7v.9M135.5 200h.7v1.9h-.7M136.2 215.2v.9h-.7M136.2 215.6h5.4v4.8h-7.8v-.6h-20.8M137 219.3v1.1M142.3 209.8v8.8h-.7"/>
<path d="M146.3 203l-1.1 2.8M158 200.8l.9 1.3M159.7 200.8l-.8 1.3M242.6 200.7l-1.1 2.8M127 220.9v1.8h2.5v-1.8M134.2 220.4v1.9h7v-1.9M135.3 220.4v1.9M4 245.2h123v47.8M4 253.7h123M4 259.4h123M52.4 245.2v47.8M83.5 253.7v5.7"/>
<path d="M104.7 253.7v5.7M216 253h200M216 248h65M216 258h65M228.6 243v15M255.2 243v15M281 243v50M296 243v30M346 243v30M361 243v30M381 253v20M392 253v20"/>
<path d="M416 243h-200v50M4 265h123M4 270.6h123M4 276.2h123M84.9 279.3h1.3M85.5 278.6v1.3M216 278h65M216 273h200M216 263h165M216 268h65M231 263v15M256 263v15"/>
<path d="M311 273v20M393.4 260.5l9-2.5v10l-9-2.5zM4 281.8h123M4 287.4h123M83.5 287.4v5.6M84.9 280.6h1.3M104.7 287.4v5.6M267.4 287.2h1.2M267.4 286h1.2M268 285.5v1.1"/>
<circle cx="118.9" cy="68.2" r=".96"/>
<circle cx="118.9" cy="78.2" r=".94"/>
<circle cx="118.9" cy="78.2" r=".99"/>
<circle cx="118.9" cy="68.2" r="1"/>
<circle cx="125.4" cy="61.9" r=".9"/>
<circle cx="135.9" cy="62.4" r="1.01"/>
<circle cx="135.9" cy="62.4" r=".84"/>
<circle cx="142.2" cy="62.4" r="1.12"/>
<circle cx="142.2" cy="62.4" r="1.14"/>
<circle cx="148.3" cy="62.4" r=".42"/>
<circle cx="148.3" cy="62.4" r=".83"/>
<circle cx="148.4" cy="62.4" r=".99"/>
<circle cx="154.5" cy="62.4" r="1.12"/>
<circle cx="154.5" cy="62.4" r="1.14"/>
<circle cx="160.8" cy="62.4" r="1"/>
<circle cx="160.8" cy="62.4" r=".83"/>
<circle cx="222.2" cy="61.9" r=".9"/>
<circle cx="238.9" cy="61.9" r=".91"/>
<circle cx="258.8" cy="68.2" r=".94"/>
<circle cx="258.8" cy="68.2" r=".99"/>
<circle cx="258.8" cy="78.2" r=".95"/>
<circle cx="258.8" cy="78.2" r="1"/>
<circle cx="125.4" cy="84.6" r=".89"/>
<circle cx="135.9" cy="84.1" r=".84"/>
<circle cx="135.9" cy="84.1" r="1.01"/>
<circle cx="142.2" cy="84.1" r="1.12"/>
<circle cx="142.2" cy="84" r="1.14"/>
<circle cx="148.3" cy="84.1" r=".43"/>
<circle cx="148.3" cy="84" r=".83"/>
<circle cx="148.4" cy="84" r=".99"/>
<circle cx="154.5" cy="84.1" r="1.12"/>
<circle cx="154.5" cy="84" r="1.14"/>
<circle cx="158.7" cy="93.3" r="1"/>
<circle cx="160.8" cy="84" r=".83"/>
<circle cx="160.9" cy="84.1" r="1"/>
<circle cx="222.2" cy="84.6" r=".89"/>
<circle cx="230.1" cy="87.4" r=".9"/>
<circle cx="230.1" cy="87.4" r=".86"/>
<circle cx="118.7" cy="129.2" r="1.01"/>
<circle cx="118.7" cy="129.2" r=".95"/>
<circle cx="140" cy="124" r=".9"/>
<circle cx="140" cy="124" r="1"/>
<circle cx="140" cy="124" r=".87"/>
<circle cx="144.2" cy="120.8" r=".34"/>
<circle cx="144.2" cy="120.8" r=".91"/>
<circle cx="144.2" cy="120.8" r="1"/>
<circle cx="147" cy="120.9" r=".87"/>
<circle cx="147" cy="120.8" r=".9"/>
<circle cx="149.7" cy="120.9" r=".87"/>
<circle cx="149.7" cy="120.8" r=".9"/>
<circle cx="157.3" cy="124" r=".87"/>
<circle cx="157.3" cy="124" r="1"/>
<circle cx="157.4" cy="124" r=".9"/>
<circle cx="230.2" cy="124" r="1"/>
<circle cx="230.2" cy="124" r=".91"/>
<circle cx="230.2" cy="124" r=".87"/>
<circle cx="237.6" cy="124" r=".87"/>
<circle cx="237.6" cy="124" r="1"/>
<circle cx="237.6" cy="124" r=".9"/>
<circle cx="258.9" cy="129.2" r="1"/>
<circle cx="258.9" cy="129.2" r=".95"/>
<circle cx="320.4" cy="133.5" r="1.13"/>
<circle cx="320.4" cy="133.5" r="1.16"/>
<circle cx="320.4" cy="133.5" r="1.5"/>
<circle cx="320.4" cy="133.5" r="1.33"/>
<circle cx="342.4" cy="133.5" r="1.17"/>
<circle cx="342.4" cy="133.5" r="1.51"/>
<circle cx="342.4" cy="133.5" r="1.13"/>
<circle cx="342.4" cy="133.5" r="1.34"/>
<circle cx="350.7" cy="124.3" r=".92"/>
<circle cx="350.9" cy="135.3" r=".91"/>
<circle cx="351.5" cy="121.6" r=".96"/>
<circle cx="351.5" cy="138.1" r=".97"/>
<circle cx="354.2" cy="138.9" r=".98"/>
<circle cx="354.2" cy="138.9" r=".92"/>
<circle cx="354.3" cy="121" r=".91"/>
<circle cx="359.7" cy="129.9" r="8.8"/>
<circle cx="365.2" cy="138.7" r=".92"/>
<circle cx="365.3" cy="120.8" r=".92"/>
<circle cx="368" cy="121.6" r=".96"/>
<circle cx="368" cy="138.1" r=".97"/>
<circle cx="368.6" cy="124.4" r=".91"/>
<circle cx="320.4" cy="141" r="1.13"/>
<circle cx="320.4" cy="141" r="1.16"/>
<circle cx="320.4" cy="141" r="1.32"/>
<circle cx="320.4" cy="141" r="1.5"/>
<circle cx="342.4" cy="141" r="1.33"/>
<circle cx="342.4" cy="141" r="1.51"/>
<circle cx="342.4" cy="141" r="1.13"/>
<circle cx="125.4" cy="170.1" r=".89"/>
<circle cx="136.7" cy="179.7" r=".98"/>
<circle cx="139.8" cy="167.3" r=".42"/>
<circle cx="147.5" cy="167.3" r=".41"/>
<circle cx="149.9" cy="167.3" r=".4"/>
<circle cx="157.5" cy="167.3" r=".42"/>
<circle cx="158.7" cy="170.1" r=".9"/>
<circle cx="222.2" cy="170.1" r=".89"/>
<circle cx="230.1" cy="167.3" r=".41"/>
<circle cx="237.7" cy="167.3" r=".42"/>
<circle cx="238.9" cy="170.1" r=".9"/>
<circle cx="125.3" cy="181.4" r=".83"/>
<circle cx="125.4" cy="192.8" r=".9"/>
<circle cx="158.7" cy="181.4" r=".83"/>
<circle cx="158.7" cy="192.8" r=".91"/>
<circle cx="222.2" cy="192.8" r=".9"/>
<circle cx="238.6" cy="181.4" r="2.43"/>
<circle cx="238.9" cy="192.8" r=".91"/>
<circle cx="145.8" cy="204.5" r=".98"/>
<circle cx="242.1" cy="202.1" r=".99"/>
</g>
<path d="M412.4 262.3a2.5 2.5 0 0 0-4.1-1.1 2.5 2.5 0 0 0 1 4.2 2.5 2.5 0 0 0 3.2-2.9l-.1-.2" fill="none" stroke="#000" stroke-width=".3" stroke-dasharray="30.5 1.3 1.3 1.3" stroke-dashoffset="24.5" stroke-linecap="butt"/>
<path d="M414.8 261.5a5 5 0 0 0-8.3-2 5 5 0 0 0 2.2 8.3 5 5 0 0 0 6.2-6l-.1-.3" fill="none" stroke="#000" stroke-width=".3" stroke-dasharray="30.5 1.3 1.3 1.3" stroke-dashoffset="16.7" stroke-linecap="butt"/>
<g fill="none" stroke="#000" stroke-width=".3" stroke-dasharray="6.3 1.3 1.3 1.3 5.1">
<path d="M184 56.4l2 6.4M194 56.4l2 6.4M186 62.8l-4 4M186 79.6l-4 4M196 62.8l-4 4M196 79.6l-4 4M182 83.6l2 6.4M192 83.6l2 6.4M184 119.2l2 4.9M194 119.2l2 4.9M186 124.1l-4 4M186 137.9l-4 4"/>
<path d="M196 124.1l-4 4M196 137.9l-4 4M182 141.9l2 4.9M192 141.9l2 4.9M184 164.6l2 6.4M186 171l-4 4M194 164.6l2 6.4M196 171l-4 4M182 191.8l2 6.5M186 187.8l-4 4M192 191.8l2 6.5M196 187.8l-4 4"/>
</g>
<path d="M182 66.8l4 12.8M192 66.8l4 12.8M182 175l4 12.8M192 175l4 12.8" fill="none" stroke="#000" stroke-width=".3" stroke-dasharray="6.3 1.3 1.3 1.3 5.1" stroke-dashoffset="4.1"/>
<path d="M182 128.1l4 9.8M192 128.1l4 9.8" fill="none" stroke="#000" stroke-width=".3" stroke-dasharray="6.3 1.3 1.3 1.3 5.1" stroke-dashoffset="5.5"/>
<path d="M331.4 129.8v16.8" fill="none" stroke="#000" stroke-width=".3" stroke-dasharray="30.5 1.3 1.3 1.3" stroke-dashoffset="24"/>
<path d="M238.1 181.4h-.8M238.9 182.3v.8M238.9 180.6v-.8M239.8 181.4h.8" fill="none" stroke="#000" stroke-width=".3" stroke-dasharray="30.5 1.3 1.3 1.3"/>
<path d="M410 255.7v14.9" fill="none" stroke="#000" stroke-width=".3" stroke-dasharray="30.5 1.3 1.3 1.3" stroke-dashoffset="25"/>
<path d="M403.4 263l12.6-.1" fill="none" stroke="#000" stroke-width=".3" stroke-dasharray="30.5 1.3 1.3 1.3" stroke-dashoffset="26.1"/>
<path d="M216 248v5" fill="none" stroke="#000" stroke-width=".3" stroke-dasharray="30.5 1.3 1.3 1.3" stroke-dashoffset="29.9"/>
<path d="M122.5 84v-21.6M148.4 84v-21.6M228.6 84v-21.6M254.4 84v-21.6" fill="none" stroke="#f00" stroke-width=".3" stroke-dasharray="30.5 1.3 1.3 1.3" stroke-dashoffset="21.6"/>
<g fill="#000">
<path d="M317.3 141.5l.6 .2-.7 .1z"/>
<path d="M147.7 24.6l.6 .1-.6 .2zM97.4 24.7l.6-.1v.3zM264 53.5l.6 .2-.6 .1zM254.4 53.7l.6-.2v.3zM228 24.6l.6 .1-.6 .2zM148.3 24.7l.6-.1v.3zM264 162.7l.6 .1-.6 .1zM238.9 162.8l.6-.1v.2zM344.1 181.6l.6 .2-.6 .2zM342.7 181.8l.6-.2v.4z"/>
<path d="M168.2 62.4l.1 .6h-.3zM168 83.5h.3l-.1 .6zM268.5 170.1l.1 .6h-.3zM268.3 192.2h.3l-.1 .6zM271.7 167.8l.1 .6h-.3zM271.5 194.5h.3l-.1 .6zM338.7 183.4l.2 .6h-.3zM338.6 187.8h.3l-.2 .6z"/>
<path d="M97.4 113.8l.6-.1v.3zM264 113.7l.6 .1-.6 .2zM135.9 57.4l.6-.2v.3zM160.3 57.2l.6 .2-.6 .1zM125.8 47.5l.6-.2v.4zM170.3 47.3l.6 .2-.6 .2zM135.9 84.9l-.2 .6h.3zM148.3 84.9l-.1 .6h.3zM97.4 31.3l.6-.2v.3zM121.9 31.1l.6 .2-.6 .1zM97.4 162.8l.6-.1v.2zM124.7 162.7l.6 .1-.6 .1zM126.1 193.2l.4 .5 .2-.3zM238.9 193.7l-.2 .6h.3zM126.2 181.4l.6 .2v-.3z"/>
<path d="M313.5 143.1h.3l-.1 .6zM313.7 117.7l.1 .6h-.3zM87.2 219.4h.3l-.2 .6zM87.3 170.6l.2 .6h-.3z"/>
<path d="M317.9 149l.6-.2v.3zM330.8 148.8l.6 .2-.6 .1zM331.4 149l.6-.2v.3zM344.5 148.8l.6 .2-.6 .1z"/>
<path d="M125.3 162.8l.6-.1v.2zM158.1 162.7l.6 .1-.6 .1z"/>
<path d="M158.7 162.8l.6-.1v.2zM221.7 162.7l.5 .1-.5 .1z"/>
<path d="M222.2 162.8l.6-.1v.2zM238.3 162.7l.6 .1-.6 .1z"/>
</g>
<g font-size="6.3">
<text x="282.1" y="250.3">名称</text>
<text x="347.1" y="250.3">图号</text>
<text x="282.1" y="260.3">材质</text>
<text x="347.1" y="260.3">质量</text>
<text x="383.3" y="262.1">视</text>
<text x="383.3" y="269.9">图</text>
<text x="282.1" y="270.3">版次</text>
<text x="347.1" y="270.3">比例</text>
</g>
<g font-size="4.2">
<text x="4.8" y="237.6">注意：1.行走平行度（正面+侧面），450行程内，≤±0.03mm，1000行程内，≤±0.05mm。</text>
<text x="12.2" y="243.3">2.本体形变，450行程内，≤±0.03mm，1000行程内，≤±0.05mm。</text>
<text x="18.6" y="251.3">型号/规格</text>
<text x="70.6" y="251.3">GTH8-750-BR-M20-C4</text>
<text x="301.9" y="249.5">GTH8-750-BR-M20-C4</text>
<text x="14.4" y="258.3">螺杆型号/规格</text>
<text x="19.7" y="263.9">有效行程</text>
<text x="63.7" y="258.3">1605</text>
<text x="86.5" y="263.9">750</text>
<text x="89.9" y="258.3">1610</text>
<text x="111.7" y="258.3">1620</text>
<text x="19.7" y="269.5">精度等级</text>
<text x="87.6" y="269.5">C7</text>
<text x="259" y="267">2022/9/23</text>
<text x="19.7" y="275.2">马达容量</text>
<text x="70.6" y="275.2">200/400W（无刹车）</text>
<text x="15.4" y="280.8">重复定位精度</text>
<text x="86.7" y="280.8">0.02</text>
<text x="9.1" y="286.4">感应开关方式及数量</text>
<text x="72.7" y="286.4">外挂型三只（C4）</text>
<text x="15.5" y="292">建议最快速度</text>
<text x="60.5" y="292">250MM/S</text>
<text x="86.7" y="292">500MM/S</text>
<text x="106.4" y="292">1000MMM/S</text>
</g>
<g font-size="4.1">
<text x="242" y="183">I</text>
<text x="360.9" y="182.7">I</text>
<text x="356.8" y="187.9">1 : 1</text>
</g>
<g font-size="3.5">
<text x="105.3" y="26">153 滑台原点位置</text>
<text x="173.3" y="26">750 有效行程</text>
<text x="60.3" y="32.5">75.50 滑台极限位置 1</text>
<text x="150.3" y="48.7">135</text>
<text x="151.2" y="58.6">75</text>
<text x="266.4" y="54.9">30.50 滑台极限位置 1</text>
<text x="169.5" y="74.6" transform="rotate(-90 169.5 74.6)">65</text>
<text x="114.8" y="94.6">4 x M6 贯穿</text>
<text x="150" y="94.5">2 x</text>
<text x="161.7" y="94.5">5</text>
<text x="170" y="94.5">8</text>
<text x="180.7" y="115.1">1011</text>
<text x="314.9" y="132.4" transform="rotate(-90 314.9 132.4)">78</text>
<text x="293.4" y="139.7">基准面</text>
<text x="320.9" y="150.2">40.70</text>
<text x="337.9" y="150.2">41</text>
<text x="111.3" y="164">84</text>
<text x="135.4" y="164">100</text>
<text x="186" y="164">700</text>
<text x="227.3" y="164">50</text>
<text x="242.6" y="164">77</text>
<text x="128" y="180.9">2 x</text>
<text x="139.5" y="180.9">5 H7</text>
<text x="153.4" y="180.9">4</text>
<text x="269.7" y="182.7" transform="rotate(-90 269.7 182.7)">68</text>
<text x="273" y="182.7" transform="rotate(-90 273 182.7)">82</text>
<text x="347.7" y="183.1">2</text>
<text x="88.6" y="196.7" transform="rotate(-90 88.6 196.7)">148</text>
<text x="143.3" y="202.2">16 x M6</text>
<text x="161.7" y="202.2">15</text>
<text x="241.3" y="199.9">4 x M6</text>
<text x="244.8" y="203.4">5.40 贯穿</text>
<text x="256.2" y="199.9">15</text>
<text x="338.3" y="201" transform="rotate(-90 338.3 201)">+0.012</text>
<text x="341.8" y="199.2" transform="rotate(-90 341.8 199.2)">0</text>
<text x="148.5" y="205.7">5.40 贯穿</text>
<text x="341.8" y="204.5" transform="rotate(-90 341.8 204.5)">5</text>
<text x="221.4" y="246.8">1</text>
<text x="221.4" y="251.8">2</text>
<text x="218.8" y="256.8">序号</text>
<text x="232.2" y="256.8">修 订 版 次</text>
<text x="257.5" y="256.8">设计变更编号</text>
<text x="228.2" y="261.8">设</text>
<text x="240.1" y="261.8">计</text>
<text x="252" y="261.8">变</text>
<text x="263.9" y="261.8">更</text>
<text x="219.1" y="266.7">设 计</text>
<text x="368.3" y="269.3">1:3</text>
<text x="219.1" y="271.7">校 核</text>
<text x="219.1" y="276.7">批 准</text>
<text x="222.9" y="282.7">技术要求：</text>
<text x="231.8" y="287.3">1、未标注公差全部 0.1</text>
<text x="231.7" y="291.8">2、未标注倒角全部C0.3</text>
</g>
</svg>
